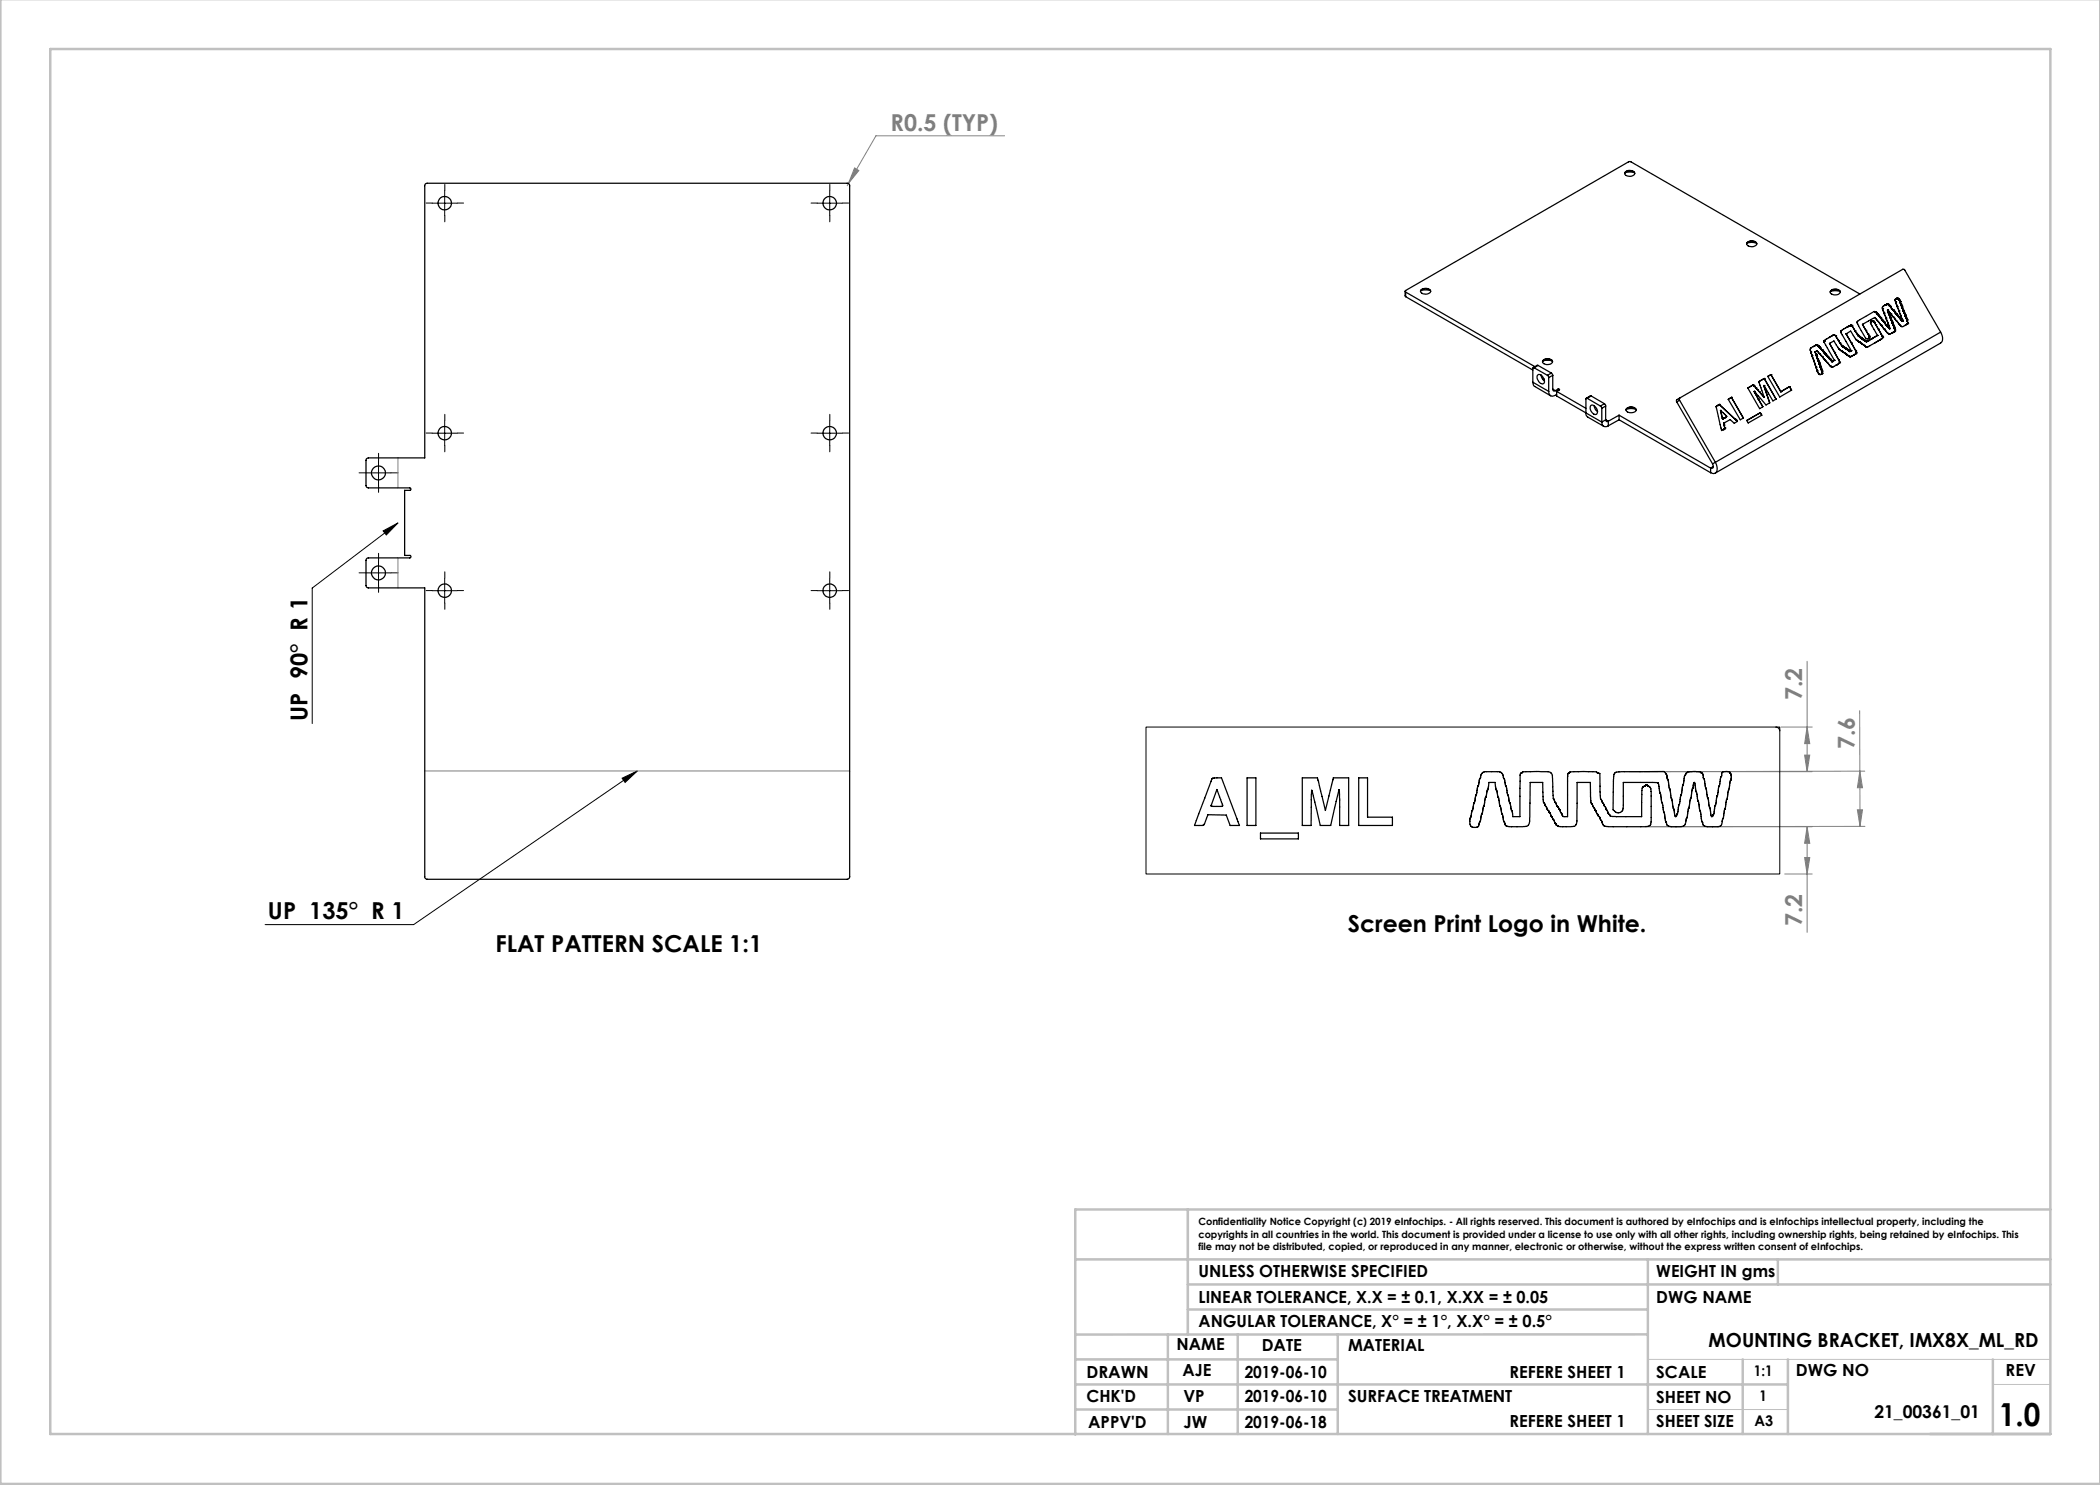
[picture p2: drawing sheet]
<svg xmlns="http://www.w3.org/2000/svg" width="420mm" height="297mm" viewBox="0 0 420 297" stroke-linecap="round" stroke-linejoin="round" font-family="sans-serif">
<path d="M329.6 271.9h80.5M398.6 276.9h11.5M329.6 281.9h28" fill="none" stroke="#c0c0c0" stroke-width=".2"/>
<g fill="none" stroke="#c0c0c0" stroke-width=".5">
<path d="M.1 -.1v296.9h419.9M10.1 9.8h400v277h-400zM215.1 251.9h195M237.6 241.9v25M237.6 256.9h172.5M329.6 251.9v34.9M355.6 251.9v5M410.1 241.9h-195v45M215.1 276.9h142.5M215.1 271.9h52.4M233.6 266.9v19.9M237.6 261.9h92"/>
<path d="M247.5 266.9v19.9M267.5 266.9v19.9M329.6 266.9h-114.5M348.5 271.9v14.9M357.6 271.9v14.9M398.6 271.9v14.9M215.1 281.9h52.4"/>
</g>
<g fill="none" stroke="#000" stroke-width=".2">
<path d="M88.9 38.1v5M165.9 38.1v5M86.4 40.6h5M163.4 40.6h5.1M73.2 94.6h5M75.7 92.1v5M86.4 86.6h5M88.9 84.1v5M163.4 86.6h5.1M165.9 84.1v5M73.2 114.6h5M75.7 112.1v5"/>
<path d="M76.6 106.2l3-1.6-2.3 2.4zM79.6 104.6l-17.2 13v27.1M86.4 118.1h5M88.9 115.6v5M163.4 118.1h5.1M165.9 115.6v5M124.4 155.6l3.1-1.4-2.5 2.3zM127.5 154.2l-44.8 30.7h-29.7"/>
</g>
<g fill="none" stroke="#808080" stroke-width=".2">
<path d="M169.7 36.7l-.3 .4M170.9 33.6l.9 .5-2.1 2.6zM200.9 27.2h-25.7l-5.5 9.5M79.6 91.6v6M79.6 111.6v6M361.4 132.3v22M84.9 154.2h85M325.9 154.3h36.5M356.2 145.4h6.2M360.9 151h1l-.5 3.3zM361.4 145.4l.5 3.3h-1zM371.9 142.1l.1 12.1"/>
<path d="M372 154.2v11.1M372 154.2l.5 3.3h-1zM373 154.2l-44 .1M356.9 174.8h5.5M360.9 171.5h1l-.5 3.3zM361.4 165.3v21.2M361.4 165.3l.5 3.4h-1zM371.5 162h1l-.5 3.3zM373 165.3h-43.9h33.3"/>
</g>
<g fill="none" stroke="#000" stroke-width=".2" stroke-dasharray="15.2 1.3 1.3 1.3">
<path d="M89 38.1v-1.2M166 38.1v-1.2M86.5 40.6h-1.3M89 43.1v1.3M91.5 40.6h1.2M163.5 40.6h-1.3M166 43.1v1.3M168.5 40.6h1.2M73.2 94.6h-1.4M75.7 92.1v-1.4M75.7 97.1v1.4M78.2 94.6h1.4"/>
<path d="M86.5 86.6h-1.3M89 84.1v-1.2M89 89.1v1.3M91.5 86.6h1.2M163.5 86.6h-1.3M166 84.1v-1.2M166 89.1v1.3M168.5 86.6h1.2M73.2 114.6h-1.4M75.7 112.1v-1.4M75.7 117.1v1.4M78.2 114.6h1.4"/>
<path d="M86.5 118.1h-1.3M89 115.6v-1.2M91.5 118.1h1.2M163.5 118.1h-1.3M166 115.6v-1.2M168.5 118.1h1.2M89 120.6v1.3M166 120.6v1.3"/>
</g>
<path d="M76.6 106.2l3-1.6-2.3 2.4zM124.4 155.6l3.1-1.4-2.5 2.3z" fill="#000"/>
<g fill="#808080">
<path d="M170.9 33.6l.9 .5-2.1 2.6z"/>
<path d="M360.9 171.5h1l-.5 3.3zM361.4 165.3l.5 3.4h-1z"/>
<path d="M361.4 145.4l.5 3.3h-1zM360.9 151h1l-.5 3.3z"/>
<path d="M372 154.2l.5 3.3h-1zM371.5 162h1l-.5 3.3z"/>
</g>
<g fill="none" stroke="#000" stroke-width=".25">
<path d="M85.1 36.8l.2-.1h84.2l.4 .2v138.7l-.5 .3h-84l-.2-.1-.3-.4v-57.8h-11.3l-.4-.4v-5.2l.2-.3 8.6-.1a.25 .25 0 0 0 .2-.3 .25 .25 0 0 0-.2-.2h-1.1v-13h1.1a.25 .25 0 0 0 .2-.3 .25 .25 0 0 0-.2-.2l-8.6-.1-.2-.3v-5.2l.4-.4h11.3v-54.6zM324.9 34.7a1.17 1.17 0 0 1 2.1 0M325 34.5l.9-.1 1 .1M325.1 34.3a1.38 1.38 0 0 1 1.8 .2 .96 .96 0 0 1-1.4 .7l-.3-.1a.43 .43 0 0 1-.3-.4 .43 .43 0 0 1 .2-.4zM281 58.2l.1 1.1M281.1 58.4l-.1-.1 .1-.2 44.6-25.7 .3-.1 46 26.5M281.1 58.4l25.9 14.9M281.1 58.4v.9M281.1 59.3l25.5 14.7M284.1 58.3a1.21 1.21 0 0 1 2 0M284.2 58.1l.5-.1 1.4 .1M284.3 57.9a1.26 1.26 0 0 1 1.8 .4 1.17 1.17 0 0 1-2-.1z"/>
<path d="M349.3 48.8a1.21 1.21 0 0 1 2.1 0M349.4 48.5a1.24 1.24 0 0 1 2 .3 1.17 1.17 0 0 1-2.1-.1zM349.4 48.6l.9-.1 1 .1M366 58.4a1.22 1.22 0 0 1 2.1 0M366.1 58.3l.9-.2 1 .2M366.3 58.1a1.15 1.15 0 0 1 1.8 .4 1.26 1.26 0 0 1-2.1 0zM379.2 59.8h.1M379.2 59.8l-.2 .1 .1 .5M379.3 59.7l-.1 .1M379.3 59.7h.1M379.4 59.7l-.2 .1M379.4 59.7h.1"/>
<path d="M379.4 59.7h-.1M379.5 59.7h.1M379.6 59.7h.1M379.6 59.7l.1 .1M379.7 59.7v.1M379.7 59.8h.1M379.7 59.8l.1 .1M379.8 59.9v.1M379.8 59.9h.1M306.6 76.4l.2 .8 3.3 2M306.6 76.4l3.1 1.9M306.8 73.6h-.2v2.8"/>
<path d="M306.8 73.6l2.7 1.5M307.6 75l.1-.1a1.39 1.39 0 0 1 1.1 1.7 .92 .92 0 0 1-1.3-.8l-.1-.5zM307.6 73.1h-.2l-.8 .4M307.6 73.1l-.8 .5M307.6 73.1l2.7 1.5M308.2 75l.2 .6 .5 .6M308.5 72.4a1.22 1.22 0 0 1 2 0M308.5 72.2l.6-.1 1.3 .1M308.7 72a1.28 1.28 0 0 1 1.8 .2 .93 .93 0 0 1-1.5 .6l-.5-.3zM308.8 75.8l-.2 .1M309.5 75.1l.2 .4M309.7 78.3a.81 .81 0 0 0 .4 .9 .81 .81 0 0 0 1-.1l.2-.2"/>
<path d="M309.7 75.5v2.8M310.3 74.6l.3 .5M310.3 74.6l-.8 .5M310.6 77.8a.32 .32 0 0 0 .1 .4 .32 .32 0 0 0 .4-.1M310.6 77.8l.5 .3M310.6 75.1l-.9 .4M310.6 75.1v2.7M311.3 78.3l5.9 3.4M311.3 78.3v.9l9.1 5.2M311.6 77.8l.3 .1-.6 .4M311.6 77.8l-.5 .3M311.6 77.8v.3"/>
<path d="M317.4 79.7h-.2v2.9a.77 .77 0 0 0 .4 .8l3.1 1.9M317.4 79.7l2.7 1.5M318.2 79.2l-.9 .5M318.2 79.2l-.8 .5M318.2 79.2l2.7 1.5M336 79.6l-.2 .2 .1 .2M336 79.6l-.7 .4 .1 .4M345.7 79.9l.6-.4 2.4 4.1-.6 .4zM346.3 79.5h.1M346.3 79.5l2.4 4.1M350.6 77h.1M350.6 77l.3 .3"/>
<path d="M350.6 77l-1 .6 2.3 4.1 .7-.4-1-1.5M350.8 77.1h.1M350.8 77.1l.1 .2M350.8 78.3h.1M350.8 78.3l.2 .4M350.9 78.3h-.1M350.9 78.3l2.3 2.7 .7-.4-.5-1.7M350.9 77.3l.3 .3M350.9 77.3h.1M351 78.7l.3 .4M351 78.7h.1M351.2 77.6h.1"/>
<path d="M351.2 77.6l.3 .4M351.3 79.1h.1M351.3 79.1l.3 .7M351.5 78h.1M351.5 78l.4 .4M351.6 79.8h.1M351.9 78.4h.1M351.9 78.4l.9 1.1M352.7 77.1l.1 .1M352.7 77.1h.1M352.8 77.2h.1M352.8 77.2l.2 .5"/>
<path d="M352.8 75.7l2.4 4.1-.6 .4-1.8-3.1M352.8 75.7h.1M352.8 75.7l-1 .6 1 3.2M353 77.7h.1M353 77.7l.1 .5M353.1 78.2h.1M353.1 78.2l.3 .7M353.4 78.9h.1M354.2 74.9h.1M354.2 74.9l-.6 .4 2.4 4.1 2.3-1.4-.4-.7M354.2 74.9l2 3.4M356.2 78.3h.1"/>
<path d="M357.9 77.3h.1M357.9 77.3l-1.7 1M362.1 70.2h.1M362.2 70.3v.1M362.2 70.4h.1M362.2 70.4l.2 .8M362.4 71.2h.1M362.4 71.2l.6 1.5M362.9 72.7h.1M362.9 72.7l.3 .7M363 70.4l.4-.3 .5 .6M363 70.4h.1"/>
<path d="M363 70.4l.1 .3M363 69.1l-.9 .6v.5M363 69.1h.1M363.1 70.7l.1 .1M363.1 70.7h.1M363.2 69l-.2 .1M363.2 70.8l.1 .2M363.2 69h.1M363.2 70.8h.1M363.2 73.4h.1M363.2 73.4l.3 .8M363.3 71.1v.1"/>
<path d="M363.3 71.1h.1M363.3 71h.1M363.3 71.2v.1M363.3 71v.1M363.3 71.2h.1M363.3 71.3l.1 .1M363.3 69h.1M363.3 69h-.1M363.3 71.3h.1M363.4 71.4l.1 .2M363.4 71.4v.1M363.4 74.2l.5 .7h.3"/>
<path d="M363.4 69l.1 .1M363.4 69h.1M363.4 71.6h.1M363.5 74.2h.1M363.5 74.2h-.1M363.5 71.6v.1M363.5 71.9v.1M363.5 71.8v.1M363.5 71.7v.1M363.5 71.8h.1M363.5 71.9h.1M363.5 71.7h.1"/>
<path d="M363.5 72l.1 .1M363.5 69.1h.1M363.5 72h.1M363.6 72.1l.1 .1M363.6 69.1l.1 .1M363.6 72.1h.1M363.6 69.1h.1M363.7 72.2v.2M363.7 69.2v.1M363.7 72.2h.1M363.7 69.2h.1M363.7 69.3l.1 .1"/>
<path d="M363.7 69.3v.1M363.7 69.3h.1M363.7 72.4l.1 .1M363.7 69.4h.1M363.7 72.4h.1M363.8 72.5v.1M363.8 69.4h.1M363.8 72.5h.1M363.8 72.7l.1 .1M363.8 72.6v.1M363.8 72.7h.1M363.8 72.6h.1"/>
<path d="M363.9 72.8v.1M363.9 69.4h.1M363.9 72.8h.1M363.9 72.9l.1 .1M363.9 70.7h.1M363.9 70.7l.5 .6M363.9 69.4l.1 .1M363.9 72.9h.1M364 73v.2M364 69.5v.1M364 73h.1M364 69.5h.1"/>
<path d="M364 73.2l.1 .1M364 73.2v.1M364 73.2h.1M364 69.6l.1 .1M364 73.3l.1 .1M364 69.6h.1M364.1 73.4v.1M364.1 73.4h.1M364.1 73.3v.1M364.1 73.3h-.1M364.1 73.5v.1M364.1 69.7l.1 .1"/>
<path d="M364.1 73.5h.1M364.1 69.7h.1M364.1 73.6l.1 .2M364.1 73.6h.1M364.2 73.8v.1M364.2 69.8l.1 .1M364.2 73.8h.1M364.2 69.8h.1M364.2 73.9l.1 .1M364.2 73.9h.1M364.3 69.9v.1M364.3 69.9h.1"/>
<path d="M364.3 74h.1M364.3 74.2v.1M364.3 74.2h.1M364.3 74.1v.1M364.3 74v.1M364.3 74.1h.1M364.3 74.8l-.1 .1M364.3 74.3l.1 .1M364.3 70h.1M364.3 74.8h.1M364.3 74.3h.1M364.4 74.4v.1"/>
<path d="M364.4 71.3h.1M364.4 70h.1M364.4 74.4v.2M364.4 74.4h.1M364.4 74.7l-.1 .1M364.4 74.5v.2M364.4 71.3l.6 .7M364.4 70l.1 .1M364.4 74.6v.1M364.4 74.7h.1M364.4 74.5v.1M364.5 70.1l.1 .1"/>
<path d="M364.5 70.1h.1M364.6 70.2l.1 .1M364.6 70.2h.1M364.7 70.3l.1 .2M364.7 70.3h.1M364.8 70.5l.1 .1M364.8 70.5v.1M364.8 70.5h.1M364.8 68.2h.1M364.8 68.2v.2l2.1 3.7M364.8 68.1h.1M364.8 68.1v.1"/>
<path d="M364.8 70.6l.1 .1M364.8 70.6h.1M364.9 70.6v.1M364.9 70.7h.1M365 72h.1M365 70.7l.1 .1M365 70.7h.1M365 72l.5 .6M365.1 70.8v.1M365.1 70.8h.1M365.1 70.9l.1 .1M365.1 70.9h.1"/>
<path d="M365.2 71l.1 .1M365.2 71h.1M365.3 71.1l.1 .1M365.3 71.1h.1M365.4 71.2v.1M365.4 71.2h.1M365.4 71.3h.1M365.5 72.6h.1M365.5 71.3h.1M365.5 71.3v.1M365.5 72.6l.5 .6M365.5 71.4h.2"/>
<path d="M365.5 71.4h.1M365.7 71.4v.2M365.7 71.4h.1M365.7 71.6l.1 .1M365.7 71.6h.1M365.8 71.7l.1 .1M365.8 71.7h.1M365.9 68.7l.9-.5 1.1 1.7M365.9 71.8l.1 .1M365.9 71.8h.1M365.9 68.7h.1M365.9 68.7l1 1.8"/>
<path d="M366 71.9h.1M366 73.2h.1M366.1 71.9v.1M366.1 71.9h.1M366.1 72l.1 .1M366.1 72h.1M366.2 72.1h.1M366.2 72.1l.2 .3M366.4 72.4h.1M366.6 67h.3M366.6 67l-1.8 1.1M366.6 67h.1"/>
<path d="M366.9 67l.2 .2M366.9 72.1h.1M366.9 72.1l-.5 .3M366.9 67h.1M366.9 70.5l.9 1.5M366.9 70.5h.1M367.1 67.2l.6 .9M367.1 67.2h.1M367.2 73.1h.1M367.2 73.1l-.7 .3-.5-.2M367.7 68.1h.1M367.7 68.1l.2 .4"/>
<path d="M367.8 72l.1 .4M367.8 72h.1M367.8 72.7l-.6 .4M367.8 72.7h.1M367.9 69.9h.1M367.9 72.4l-.1 .3M367.9 69.9l.3 .2M367.9 72.4h.1M367.9 68.5l.3 .4M367.9 68.5h.1M368.2 68.9h.1M368.2 68.9l.1 .2"/>
<path d="M368.2 66.2h.1M368.2 66.2l.2 .7 1.8 3.2M368.2 70.1h.1M368.2 70.1l.4 .3M368.3 69.1l.1 .1M368.3 69.1h.1M368.4 69.1h.1M368.4 69.2h.1M368.4 69.1v.1M368.5 69.2v.1M368.5 69.2h.1M368.5 69.3l.1 .1"/>
<path d="M368.5 69.3h.1M368.6 70.4h.1M368.6 69.4h.1M368.7 69.4h.1M368.7 70.4h.1M368.7 70.4l.1 .1M368.8 69.4v.1M368.8 69.4h.1M368.8 70.5h.1M368.8 70.5l.3 .2M368.8 69.5h.1M368.9 69.5v.1"/>
<path d="M368.9 69.5h.1M368.9 69.6h.1M369 69.6v.1M369 69.6h.1M369 69.7h.1M369.1 70.7v.1M369.1 69.7h.1M369.1 70.8h.1M369.1 70.8l.3 .2M369.2 69.7v.1M369.2 69.7h.1M369.2 66.8l.9-.6 1.1 1.7 .6 .5"/>
<path d="M369.2 69.8h.1M369.2 66.8h.1M369.2 66.8l1.1 1.8M369.3 69.8h.1M369.4 69.8v.1M369.4 69.8h.1M369.4 69.9h.1M369.4 71h.1M369.5 71l.2 .2M369.5 69.9v.1M369.5 69.9h.1M369.5 65.4l-1.3 .8"/>
<path d="M369.5 70h.1M369.5 65.4h.1M369.5 70l.1 .1M369.6 70v.1M369.6 70.1h.1M369.7 70.1h.1M369.7 70.1l.1 .1M369.7 71.2h.1M369.8 71.2h.1M369.8 71.2l.1 .1M369.8 70.2l.1 .1M369.8 65.2l-.3 .2"/>
<path d="M369.8 70.2h.1M369.8 65.2h.1M369.9 71.3h.1M369.9 70.3h.1M370 70.3h-.1M370 70.3h.1M370 71.3h.1M370.1 65.1h.1M370.1 70.2l-.1 .1M370.1 70.2h.1M370.1 65.1l-.3 .1M370.2 65.1h.1"/>
<path d="M370.2 70.1h.1M370.2 70.1l-.1 .1M370.3 68.6l.8 1.5M370.3 68.6h.1M370.4 65.1h.1M370.4 65.1l.6 1.1M370.4 65.1h-.2M370.7 71h.1M370.7 71l-.6 .3M371 66.2h.1M371 66.2l.3 .5M371.1 70.1l.2 .4"/>
<path d="M371.1 70.1h.1M371.2 70.7l-.5 .3M371.2 70.7h.1M371.3 70.5l-.1 .2M371.3 70.5h.1M371.3 66.7l.2 .3M371.3 66.7h.1M371.5 67l.2 .2M371.5 67h.1M371.7 67.2l.1 .1M371.7 67.2h.1M371.8 67.3h.1"/>
<path d="M371.8 68.4h.1M371.8 67.3l.1 .1M371.9 68.4h.1M371.9 67.3v.1M371.9 67.4h.1M372 68.5l.1 .1M372 67.4v.1M372 67.4h.1M372 67.5h.1M372.1 68.6h.1M372.1 67.5h.1M372.1 68.6l.2 .1"/>
<path d="M372.1 67.5v.1M372.1 67.6h.1M372.2 67.6h.1M372.3 68.7h.1M372.3 67.6v.1M372.3 67.6h.1M372.3 67.7h.1M372.3 68.7l.1 .1M372.4 67.7h.1M372.4 68.8h.1M372.5 68.8l.3 .3M372.5 67.7v.1"/>
<path d="M372.5 67.8h.1M372.5 64.9h.1M372.5 64.9l.7 1.2M372.6 67.8v.1M372.6 67.8h.1M372.6 67.9h.1M372.6 67.9l.1 .1M372.7 68h.1M372.8 68h.1M372.8 69.1h.1M372.8 68l.1 .1M372.9 68.1v.1"/>
<path d="M372.9 68.1h.1M372.9 68.2h.1M373 68.2h.1M373.1 68.2l.1 .1M373.1 68.2h.1M373.2 68.3h.1M373.2 66.1h.1M373.2 66.1l.4 .7M373.3 68.3h.1M373.5 68.3h-.2M373.5 68.3h.1M373.6 66.8l.2 .3"/>
<path d="M373.6 66.8h.1M373.7 68.1l-.2 .2M373.7 68.1h.1M373.8 67.6l-.1 .1M373.8 67.1v.2M373.8 67.6l-.2 .1M373.8 67.6h.1M373.8 67.1h.1M373.8 67.4v.2M373.8 67.3v.1M373.8 67.4h.1M373.8 67.3h.1"/>
<path d="M374.2 64.3h.1M374.2 64.3l-.1 .4 1.4 2.4M374.2 64.2h.1M374.2 64.2v.1M374.3 64.1v.1M374.3 64.1h.1M374.3 64.1l.1 .1M374.3 64.1l-.1 .1M374.3 64.2h.1M374.4 64.2h.1M374.4 67.7h.1M374.4 67.7l-.7 .4"/>
<path d="M374.5 64.2h.1M374.5 64.2h-.1M374.6 64.2h.1M374.6 64.2l.2 .1M374.8 64.3l.1 .2M374.8 64.3h.1M374.8 62.3l-3.1 1.8-.3 .3 1.7 3.3h.6M374.8 62.3l.2 .1M374.9 64.5l.2 .4M374.9 64.5h.1M375 62.4h.1M375.1 62.4l.1 .1"/>
<path d="M375.1 62.4h.1M375.1 64.9h.1M375.1 64.9l.6 .9M375.2 62.5h.1M375.2 62.5l.1 .1M375.3 62.6l.1 .1M375.3 62.6h.1M375.4 62.7v.1M375.4 62.7h.1M375.4 62.8h.1M375.5 62.8h.1M375.5 62.8l.1 .1"/>
<path d="M375.5 67.1h.1M375.5 67.1l-1.1 .6M375.6 62.9l.1 .1M375.6 62.9h.1M375.6 64.3l-.7-.8-2.4 1.4M375.6 64.3h.1M375.7 64.3l.5 .7M375.7 63l.1 .2M375.7 65.8h.1M375.7 63h.1M375.7 65.8l.5 1M375.8 63.2l.1 .1"/>
<path d="M375.8 63.2h.1M375.9 63.3l.1 .1M375.9 63.3h.1M375.9 68l-.9 .6M375.9 68h.1M376 68l-2.5 1.4h-.3l-.4-.3M376 63.4l.1 .1M376 63.4h.1M376.1 63.5h.1M376.1 63.5l.1 .1M376.2 63.6l.1 .2M376.2 63.6h.1"/>
<path d="M376.2 66.8l.2 .4M376.2 65h.1M376.2 66.8h.1M376.3 65l.5 .8M376.3 67.8l-.4 .2M376.3 63.8l.1 .2M376.3 67.8h.1M376.3 63.8h.1M376.3 67.8l-.3 .2M376.4 67.2l.1 .2M376.4 64l.1 .1M376.4 67.2h.1"/>
<path d="M376.4 64h.1M376.4 67.7l-.1 .1M376.4 67.7h.1M376.5 67.7l-.2 .1M376.5 61.6v.1M376.5 61.7h.1M376.5 61.8l.3 .8M376.5 67.5v.2M376.5 67.4v.1M376.5 64.1l.1 .1M376.5 67.5l-.1 .2M376.5 67.5h.1"/>
<path d="M376.5 67.4h.1M376.5 64.1h.1M376.6 64.2l.1 .1M376.6 64.2h.1M376.7 64.3h.1M376.7 64.3l.1 .1M376.8 64.3v.1M376.8 65.8h.1M376.8 62.6h.1M376.8 62.6l.4 1M376.8 64.4l.1 .2M376.8 64.4h.1"/>
<path d="M376.9 65.8l.5 .7M376.9 64.6l.1 .1M376.9 64.6h.1M377 61.1h.1M377 61l-.4 .3-.1 .3M377 64.7l.1 .2M377 64.7l.2 .2M377 64.7h.1M377.1 64.9l.1 .1M377.1 64.9h.1M377.2 61h-.2M377.2 64.9v.1"/>
<path d="M377.2 61l-.2 .1M377.2 61h.1M377.2 63.6h.1M377.2 63.6l.3 .9M377.2 65h.1M377.2 65l.1 .1M377.3 60.9l-.1 .1M377.3 65.1h.1M377.3 60.9h.1M377.4 65.1v.1M377.4 65.1h.1M377.4 66.5h.1"/>
<path d="M377.4 60.8l.1 .1M377.4 60.8l-.1 .1M377.4 65.2l.1 .1M377.4 60.9h.1M377.4 60.8h.1M377.4 65.2h.1M377.5 66.6h.1M377.5 66.6l.3 .2 .6-.2M377.5 60.9h.1M377.5 62v.1M377.5 62h.1M377.5 62l1.2 1.5"/>
<path d="M377.5 65.3l.1 .1M377.5 62v.2M377.5 62.2l.1 .1M377.5 65.3h.1M377.5 62.1l.1 .2M377.5 64.5l.4 .9M377.5 64.5h.1M377.5 62.1v.1M377.6 62.3v.1M377.6 62.3h.1M377.6 60.9h.1M377.6 65.4l.1 .2"/>
<path d="M377.6 65.4h.1M377.6 62.4l.1 .1M377.6 62.4h.1M377.7 62.6l.1 .2M377.7 62.6h.1M377.7 62.5h.1M377.7 60.9l.1 .1M377.7 62.6v.2M377.7 60.9h.1M377.7 62.5v.1M377.7 65.6h.1M377.7 62.8l.1 .1"/>
<path d="M377.7 62.8h.1M377.8 62.8v.1M377.8 62.9l.1 .2M377.8 61l.1 .2M377.8 65.6l.1 .1M377.8 65.6h.1M377.8 62.9h.1M377.8 61h.1M377.9 65.4v.1M377.9 65.5v.2M377.9 65.7h.1M377.9 61.2h.1"/>
<path d="M377.9 63.1l.1 .1M377.9 63.1h.1M378 63.2v.2M378 61.3h.1M378 63.2h.1M378 61.3l.1 .1M378 63.4l.1 .1M378 63.4h.1M378.1 63.6v.1M378.1 63.5v.1M378.1 63.6h.1M378.1 63.5h.1"/>
<path d="M378.1 63.7l.1 .1M378.1 62.7h.1M378.1 61.3l.1 .2M378.1 61.4l.1 .1M378.1 63.7v.1M378.1 63.7h.1M378.1 61.3v.1M378.1 63.8l.1 .2M378.1 63.8h.1M378.2 63.8v.2M378.2 61.5h.1M378.2 61.5l.1 .1"/>
<path d="M378.2 64l.1 .2M378.2 64h.1M378.3 61.6l.1 .2M378.3 61.6h.1M378.3 64.2l.1 .1M378.3 64.2h.1M378.4 64.5l.1 .1M378.4 64.3v.1M378.4 61.8l.1 .1M378.4 64.5h.1M378.4 64.3h.1M378.4 61.8h.1"/>
<path d="M378.4 66.6h.1M378.4 64.4v.1M378.4 64.4h.1M378.5 64.6v.2M378.5 64.6h.1M378.5 64.8l.1 .1M378.5 64.8h.1M378.5 61.9h.1M378.5 61.9l.1 .1M378.6 64.9l.1 .2M378.6 62h.1M378.6 64.9h.1"/>
<path d="M378.6 62l.1 .1M378.7 65.1v.1M378.7 65.1h.1M378.7 62.1l.1 .1M378.7 65.2h.1M378.7 62.1h.1M378.7 65.2l.1 .1M378.7 65.2v.1M378.7 65.4l.1 .1M378.7 63.5h.1M378.7 63.5l1.4 1.6M378.7 65.3v.1"/>
<path d="M378.7 65.4h.1M378.7 65.3h.1M378.8 65.5v.1M378.8 65.3l-.1 .1M378.8 65.5h.1M378.8 66.4l-.4 .2M378.8 65.6v.1M378.8 62.2l.1 .2M378.8 66.4h.1M378.8 65.6h.1M378.8 62.2h.1M378.8 65.7l.2 .3"/>
<path d="M378.8 65.7h.1M378.9 62.4l.1 .1M378.9 62.4h.1M379 66.2l-.2 .2M379 66v.2M379 66.2h.1M379 66h.1M379 62.5l.1 .1M379 62.5h.1M379.1 62.6l.1 .2M379.1 62.6h.1M379.1 60.4h.1"/>
<path d="M379.1 60.4l.3 .9M379.2 62.8h.1M379.2 62.8l.1 .1M379.3 62.9l.1 .1M379.3 62.9h.1M379.4 63l.1 .1M379.4 63h.1M379.4 61.3h.1M379.4 61.3l.4 .9M379.5 63.1l.1 .2M379.5 63.1h.1M379.6 63.3l.1 .1"/>
<path d="M379.6 63.3h.1M379.7 63.4l.1 .1M379.7 63.4h.1M379.8 62.2h.1M379.8 62.2l.7 1.8M379.8 63.5h.1M379.8 60l.1 .1M379.8 63.5l.1 .1M379.8 60h.1M379.9 60.1v.1M379.9 60.1h.1M379.9 60.2l.1 .1"/>
<path d="M379.9 63.6l.1 .1M379.9 63.6h.1M379.9 60.2h.1M380 60.4v.1M380 60.3v.1M380 60.3h.1M380 60.4h.1M380 60.5l.1 .1M380 63.7l.1 .2M380 60.5h.1M380 63.7h.1M380.1 65.1h.1"/>
<path d="M380.1 60.6l.1 .2M380.1 60.6h.1M380.1 63.9l.2 .2M380.1 63.9h.1M380.2 60.8v.2M380.2 60.8h.1M380.2 61l.1 .1M380.2 61h.1M380.3 64.1l.1 .1M380.3 64.1h.1M380.3 61.3h.1M380.3 61.1h.1"/>
<path d="M380.3 61.1v.1M380.3 61.3l.1 .1M380.3 61.2h.1M380.3 61.2v.1M380.4 61.4v.1M380.4 64.2h.1M380.4 61.4h.1M380.4 61.5l.1 .2M380.4 61.5h.1M380.5 64.2h.1M380.5 64h.1M380.5 64v.1"/>
<path d="M380.5 64.1h.1M380.5 61.7l.1 .2M380.5 61.7h.1M380.5 61.7l.1 .1M380.5 64.1v.1M380.6 61.8v.2M380.6 61.9v.1M380.6 61.8v.1M380.6 62l.1 .1M380.6 62v.1M380.6 62h.1M380.6 62.2l.1 .1"/>
<path d="M380.6 62.2h.1M380.6 62.1v.1M380.6 62.1h.1M380.7 62.3l.1 .1M380.7 62.1l-.1 .1M380.7 62.3h.1M380.8 62.4v.2M380.8 62.4h.1M380.8 62.6l.1 .2M380.8 62.6h.1M380.9 62.8l.1 .1M380.9 62.8h.1"/>
<path d="M381 62.9v.1M381 62.9h.1M381 63.1v.1M381 63v.1M381 63h.1M381 65.1l-.4 .2h-.3l-.2-.2M381 63.2l.1 .1M381 63.2h.1M381.1 63.3l.1 .2M381.1 63.3h.1M381.2 63.5v.2M381.2 63.5h.1"/>
<path d="M381.2 63.7l.1 .1M381.2 63.7h.1M381.3 63.8l.1 .1M381.3 64h.1M381.3 64l.1 .1M381.3 63.8h.1M381.4 64v.1M381.4 64h.1M381.4 63.9v.1M381.4 64.1h.1M381.4 63.9h.1M381.4 64.8l-.4 .3"/>
<path d="M381.4 64.1l.1 .1M381.4 64.1v.1M381.4 64.8h.1M381.4 64.2l.1 .3M381.4 64.2h.1M381.5 64.2l.1 .3M381.5 64.7l-.1 .1M381.5 64.7h.1M381.5 64.5h.1M381.6 64.5l-.1 .2M388.1 66.4l-7.2-12.4-.3-.2-44.6 25.8M388.1 66.4a1.64 1.64 0 0 1 0 2.2l-45 26"/>
<path d="M388.1 66.4l-45 26.1M318.2 81.1a1.1 1.1 0 0 1 1.3 1.2 .57 .57 0 0 1-.5 .6 .57 .57 0 0 1-.6-.4l-.4-.8zM318.8 81.1l.4 .9 .3 .3M320.1 81.2l.3 .5M320.4 84.4a.79 .79 0 0 0 .3 .9 .79 .79 0 0 0 1-.1M320.4 81.7v2.7M320.9 80.7l.2 .5M320.9 80.7l-.8 .5M321.1 84a.31 .31 0 0 0 .2 .3 .31 .31 0 0 0 .4-.1M321.1 84l.6 .2M321.1 81.2l-.7 .5M321.1 84l-.7 .4"/>
<path d="M321.1 81.2v2.8M321.7 84.2v1M323.8 83l18.3 10.6M323.8 83l-2.1 1.2M323.8 83v1M323.8 84l18.3 10.5M323.8 84l-2.1 1.2M325.2 82a1.21 1.21 0 0 1 2 0M325.3 81.8a1.24 1.24 0 0 1 1.9 .2 1.21 1.21 0 0 1-2-.1zM325.3 81.8l.9-.1 1 .1M335.4 80.4l7.1 12.4M335.9 80l7.2 12.5"/>
<path d="M335.9 80l-.5 .4M342.1 93.6v.9M342.5 92.8l.1 .7-.5 .1M342.7 93.3l-.6 .3M343.1 92.5a1.52 1.52 0 0 1-.2 2.2l-.8-.2M343.1 92.5l-.6 .3M343.5 81.1h.1M343.5 81.1l-.3 .3 1.1 4.7 .4-.2M343.9 80.9h.1M343.9 80.9l3.1 2.9M343.9 80.9l-.4 .2M344.1 82.1l1.2 1.2"/>
<path d="M344.1 82.1h.1M344.1 82.1l.4 1.6M344.5 83.7h.1M344.6 83.7h.1M344.7 85.9h.1M344.7 83.7h-.1M344.7 84.6h.1M344.7 83.7h.1M344.7 84.6l.1 .4M344.8 85h.1M344.8 85l.1 .5M344.9 85.8l-.2 .1"/>
<path d="M344.9 85.8h.1M344.9 85.7v.1M344.9 85.5v.2M344.9 85.5h.1M344.9 85.7h.1M344.9 83.6h.1M344.9 83.6l-.2 .1M345.3 83.3h.1M345.3 83.3l-.4 .3M347 83.8h.1M347 83.8l.2 .2M347.2 84h.1"/>
<path d="M347.2 84l.3 .3-.6 .4-.9-.8-1.3 .7M349.4 84.1l2.7-1.6 .3 .5-2.8 1.6zM352 82.5h.1M242.5 155.7l1.8-.1 3.6 9.5h-1.9l-.7-2.1-3.7-.1-.9 2.1-1.8 .1zM243.4 157.9l1.1 3.1-.1 .3-2.2-.1zM249.4 155.6h1.8v9.5h-1.8zM262.3 158.1h.1M267.8 157.9l-1.7 7.2h-2l-1.7-7M267.8 157.9h.1M267.9 157.9v7.2h1.8v-9.5h-3l-1.6 6.5-1.6-6.5h-3v9.5h1.7l.1-7M271.7 155.6h1.8v7.8h5v1.7h-6.8zM313.9 154.5v.1a.55 .55 0 0 0-.4 .8v7.9h-.8l-.2-.1-.6-1.3-.5-.7-.7-1.4-.3-5-.3-.3-.5-.2h-1.8l-3.3 .1-.4 .3-.1 8.6h-1.4l-.1-.9-1-3.5-.2-1.6-.8-2.5-.7-.5-3 .1-.5 .4-.2 .8-.2 .3-.6 3-1.3 4.9 .1 1.3 .3 .3 .3 .1 .7-.1 .3-.2 .8-2.7 .9-4.4 .2-.4 .2-1.2h1.2l.2 1.2 .2 .7 .6 2.9"/>
<path d="M314 154.5l.8-.2h3.8l.7 .1 .3 .2 .4 .1 .1 5.1 1.3 2.3M314 154.5h.1M329.2 157l-.2 .2-.5 .2-.1 .4-.1 5.5h-5.6a.64 .64 0 0 1-.9-.4l-.4-.8M329.2 157h.3l.6 .5 .1 .9v5.9l-.1 .6-.2 .3-.9 .1h-7.7l-.6-.2-.5-1M329.2 157h.1M336.9 155.1l-1.4 7.6-.2 .4a.2 .2 0 0 1-.2 .2 .2 .2 0 0 1-.1-.3l-1.4-7-.2-.3v-.7l-.6-.7h-8.6l-1 .1-.4 .4-.1 1.1-.1 6.1 .5 .5h.9l.4-.3 .2-.4 .1-5.3h6.8l.3 .6 .5 3.1 .2 .5 .2 1.4 .6 2.8 .3 .3 .6 .1h1.9a1.17 1.17 0 0 0 1.1-1.4l.1-.3M337 155.1h.1M337 155.1l.3-.5 .4-.2h2.4l.5 .5 .5 2.7M338.9 156.5l-.5 1.4-1 5.7M338.9 156.5h.1M338.9 156.5l.7 3.8M341.2 157.6h.1"/>
<path d="M341.2 157.6l.3 1.9M341.5 159.5h.1M343.8 157.2h.1M343.8 157.3l-1 5.2-.3 .6a.21 .21 0 0 1-.3 .2 .21 .21 0 0 1 0-.4l-.7-3.4M346.1 154.7h.1M346.1 154.7l-.3-.4-1.3 .1-.7 2.8M346.1 154.7l.1 1.2-.2 .4-1 5.5M355.2 145.4a.78 .78 0 0 1 .8 .8M252.1 166.6h7.6v1.2h-7.6zM300 161.3h.1M309.1 161.3l-.5-1.1-.1-3.7h-2.5l-.1 7.7a1.07 1.07 0 0 1-1.4 1.1h-2.6l-.7-.1-.5-1.1-.6-2.8M309.1 161.3h.1"/>
<path d="M309.2 161.3l1.1 2M310.3 163.3h.1M310.4 163.3l.9 1.8h.2M311.5 165.1l.1 .1M320.2 164.1l-.2-.6-.4-.3-.4-1.1-.2-.1-.1-.3-.7-1.1-.1-4.1h-2.7v7.7a1.01 1.01 0 0 1-1.2 1.1h-2.1l-.5-.1M320.2 164.1h.1M321.4 162.1h.1M337.3 163.6h.1M339.6 160.3h.1M339.6 160.3l.8 4.1M340.4 164.4h.1M345 161.8l-.6 2.8a.93 .93 0 0 1-1.3 .7h-1.6l-.7-.1-.2-.3-.1-.5"/>
<path d="M345 161.8h.1"/>
<circle cx="88.9" cy="40.6" r="1.34"/>
<circle cx="165.9" cy="40.6" r="1.34"/>
<circle cx="75.7" cy="94.6" r="1.4"/>
<circle cx="88.9" cy="86.6" r="1.34"/>
<circle cx="165.9" cy="86.6" r="1.34"/>
<circle cx="75.7" cy="114.6" r="1.4"/>
<circle cx="88.9" cy="118.1" r="1.34"/>
<circle cx="165.9" cy="118.1" r="1.34"/>
</g>
<path d="M229.2 145.4h126.8v29.4h-126.8z" fill="none" stroke="#000" stroke-width=".2"/>
<text font-size="6.3" x="399.8" y="285.2">1.0</text>
<g font-size="4.7" fill="#808080">
<text x="178.1" y="26.1">R0.5 (TYP)</text>
<text x="360.4" y="140" transform="rotate(-90 360.4 140)">7.2</text>
<text x="371" y="149.9" transform="rotate(-90 371 149.9)">7.6</text>
<text x="360.4" y="185.2" transform="rotate(-90 360.4 185.2)">7.2</text>
</g>
<g font-size="4.7">
<text x="61.5" y="144.1" transform="rotate(-90 61.5 144.1)">UP 90° R 1</text>
<text x="53.6" y="183.9">UP 135° R 1</text>
<text x="99.1" y="190.3">FLAT PATTERN SCALE 1:1</text>
<text x="269.6" y="186.5">Screen Print Logo in White.</text>
</g>
<text font-size="3.9" x="341.7" y="269.4">MOUNTING BRACKET, IMX8X_ML_RD</text>
<text font-size="3.5" x="374.9" y="283.5">21_00361_01</text>
<g font-size="3.3">
<text x="239.7" y="255.5">UNLESS OTHERWISE SPECIFIED</text>
<text x="331.3" y="255.5">WEIGHT IN gms</text>
<text x="239.7" y="260.6">LINEAR TOLERANCE, X.X = ± 0.1, X.XX = ± 0.05</text>
<text x="331.3" y="260.6">DWG NAME</text>
<text x="239.7" y="265.3">ANGULAR TOLERANCE, X° = ± 1°, X.X° = ± 0.5°</text>
<text x="217.3" y="275.6">DRAWN</text>
<text x="235.3" y="270.1">NAME</text>
<text x="236.5" y="275.2">AJE</text>
<text x="248.9" y="275.6">2019-06-10</text>
<text x="252.4" y="270.3">DATE</text>
<text x="269.6" y="270.3">MATERIAL</text>
<text x="301.9" y="275.5">REFERE SHEET 1</text>
<text x="331.3" y="275.5">SCALE</text>
<text x="359.1" y="275.3">DWG NO</text>
<text x="401.1" y="275.3">REV</text>
<text x="217.3" y="280.5">CHK'D</text>
<text x="236.7" y="280.5">VP</text>
<text x="248.9" y="280.5">2019-06-10</text>
<text x="269.6" y="280.5">SURFACE TREATMENT</text>
<text x="331.3" y="280.5">SHEET NO</text>
<text x="217.6" y="285.6">APPV'D</text>
<text x="236.7" y="285.6">JW</text>
<text x="248.9" y="285.6">2019-06-18</text>
<text x="301.9" y="285.4">REFERE SHEET 1</text>
<text x="331.3" y="285.4">SHEET SIZE</text>
</g>
<g font-size="2.9">
<text x="350.8" y="275.3">1:1</text>
<text x="351.9" y="280.3">1</text>
<text x="350.9" y="285.2">A3</text>
</g>
<g font-size="2">
<text x="239.7" y="245.1">Confidentiality Notice Copyright (c) 2019 eInfochips. - All rights reserved. This document is authored by eInfochips and is eInfochips intellectual property, including the</text>
<text x="239.7" y="247.6">copyrights in all countries in the world. This document is provided under a license to use only with all other rights, including ownership rights, being retained by eInfochips. This</text>
<text x="239.7" y="250.1">file may not be distributed, copied, or reproduced in any manner, electronic or otherwise, without the express written consent of eInfochips.</text>
</g>
</svg>
